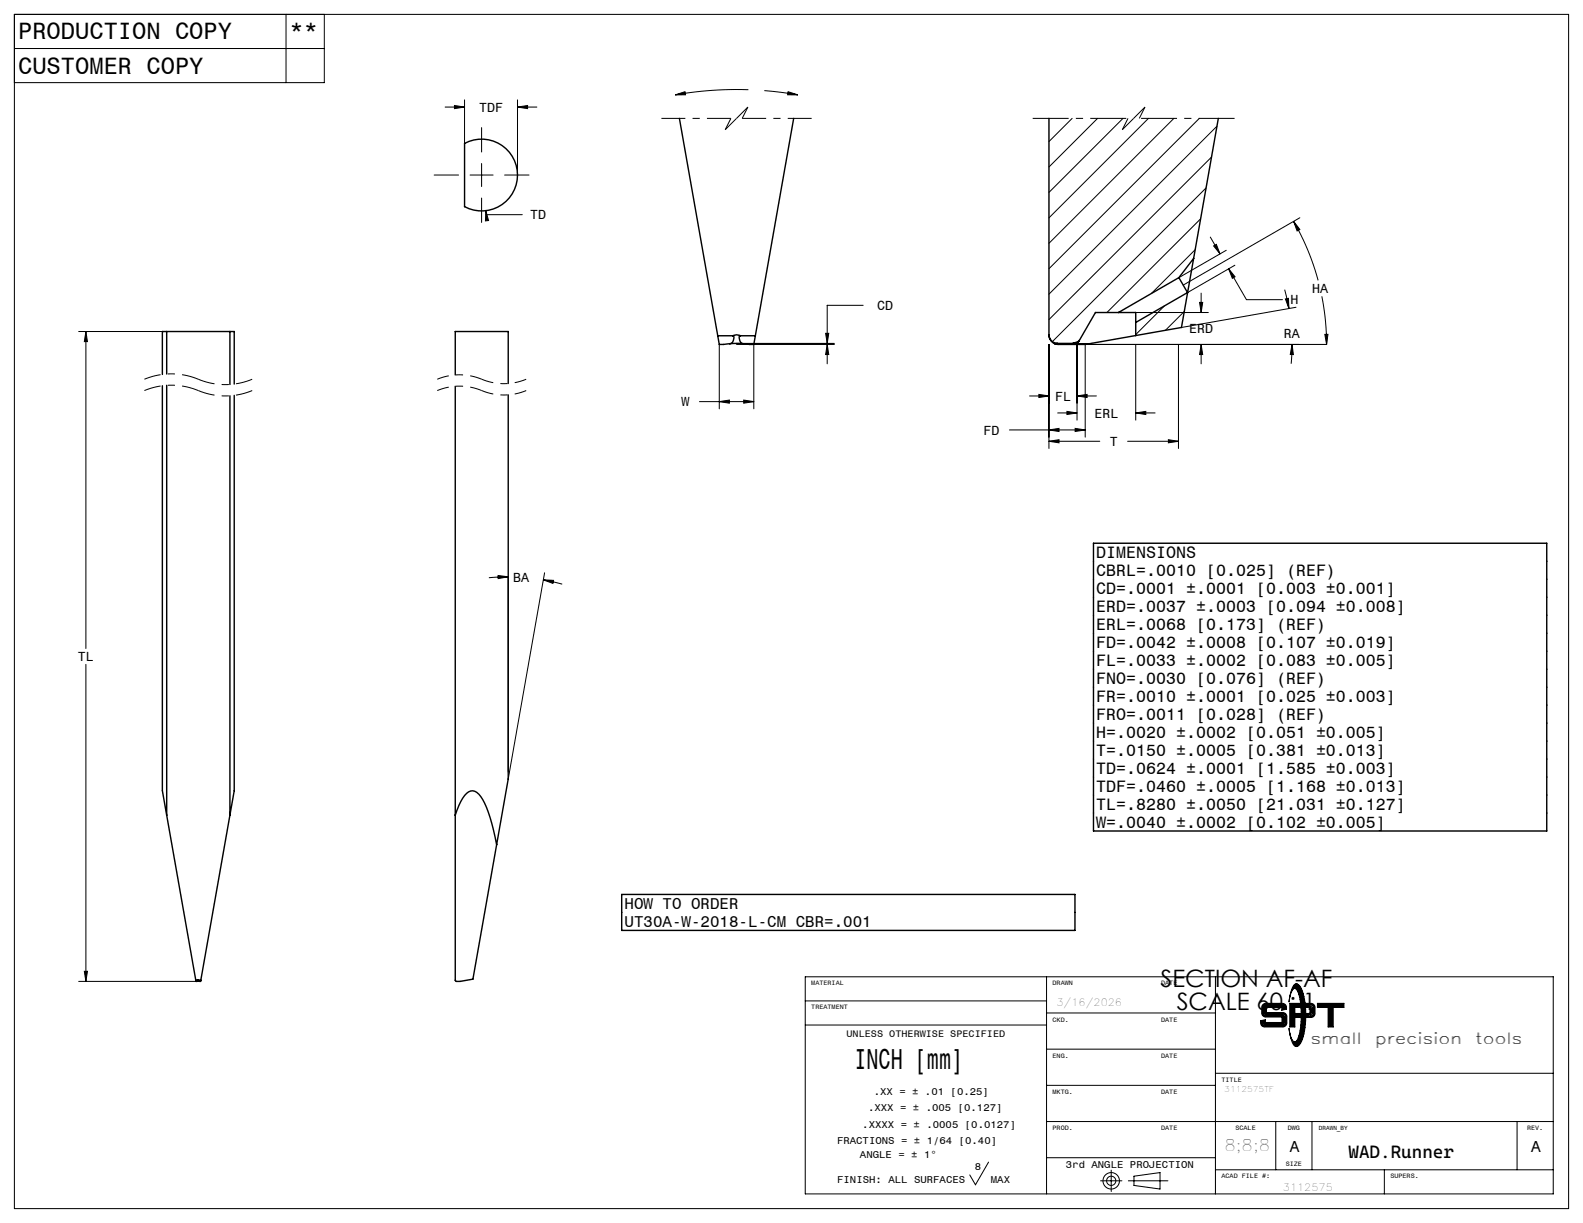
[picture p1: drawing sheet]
<svg xmlns="http://www.w3.org/2000/svg" width="279mm" height="216mm" viewBox="0 0 279 216" stroke-linecap="round" stroke-linejoin="round" font-family="sans-serif">
<g fill="none" stroke="#000" stroke-width=".25">
<path d="M82 25.3a6.3 6.3 0 0 1 9.3 5.6 6.3 6.3 0 0 1-9.3 5.6zM119.9 20.9l6.8 38.4M140.1 20.9l-6.8 38.4M185.1 20.9v38.2M215 20.9l-4.3 24.7M29.4 58.5h-.7v7.6M29.4 58.5v7.5M29.4 58.5h11.2M40.6 58.5h.7v9.3M40.6 58.5v9.4M126.7 59.3l.3 1.5 1.8-.1M126.7 59.3h2.6"/>
<path d="M129.3 59.3h.1a1.01 1.01 0 0 1-.3 1.3l-.3 .1M130.7 59.3h-.2a1.04 1.04 0 0 0 .7 1.4M130.7 59.3a1.44 1.44 0 0 0-1.4 0M130.7 59.3h2.6M133.3 59.3l-.3 1.5-1.8-.1M185.1 59.1a1.52 1.52 0 0 0 1.6 1.5M185.1 59.1v.2a1.68 1.68 0 0 0 .9 1.3l.2 .1M197.4 55.2h3.1v1.7M197.4 55.2h-4.1l-3.1 5.4M200.5 56.9v2.3M208.1 49l1.5 2.7M208.1 49l-10.7 6.2"/>
<path d="M209.6 51.7l-9.1 5.2M209.6 51.6v.1M209.6 51.6l-1.1 6.2-16.4 2.9M210.7 45.6l-1.1 6M210.7 45.6l-2.6 3.4M28.7 68.1v71.5l.7 4.3M29.4 68v75.9M40.6 69.9v74M41.3 69.8v69.8l-.7 4.3M80.4 66.2v-7.7h9.3v9.2M80.4 68.2v104.8l.1 .2 .7 .1 2.3-.4 4.2-23.8M89.7 69.7v67.8l-2 11.6"/>
<path d="M128.8 60.7h2.4M186.2 60.7l.6 .1h4.7l.6-.1M186.7 60.6l-.5 .1M186.7 60.6h3.5M189.4 60.6h.1M190.2 60.6l1.9 .1M190.4 60.3l-1 .3M193 95.9h80v50.8h-80zM29.4 143.9l5.2 29.1M40.6 143.9l-5.2 29.1M80.4 143.9l.9-2.4a2.66 2.66 0 0 1 2.1-1.9 3.2 3.2 0 0 1 2.1 2.2l1.3 3.6 .9 3.7M109.7 157.9h80v6.3h-80z"/>
<path d="M34.6 173v.3l.2-.1M34.6 173h.3M34.8 173.2h.4M34.9 173l-.1 .2M35.1 173l.1 .2M35.1 173h-.2M35.1 173h.3M35.4 173v.3l-.2-.1"/>
</g>
<g fill="none" stroke="#000" stroke-width=".18">
<path d="M2.5 8.6h54.7M2.5 2.5h274.4v210.9h-274.4zM50.5 2.5v12.1M57.2 2.5v12.1h-54.7M78.6 18.9h3.4M80.2 18.6l1.8 .3-1.8 .3zM82 17.6v7.7M91.3 17.6v13.3M91.3 18.9h3.5M91.3 18.9l1.8-.3v.6zM119.2 16.7l1.7-.5 .1 .5zM132.1 15.8a62.3 62.3 0 0 0-12.9 .9"/>
<path d="M134.9 16l5.9 .7M139.1 16.2l1.7 .5h-1.8zM76.6 30.9h4.3M83 30.9h4M85 22.5v4.3M85 28.9v4M85 35v4.3M85.7 37.2l.1 .7h6.4M85.7 37.2l.5 1.7-.5 .1zM89.1 30.9h4.3M189.2 20.9l-4.1 4.1M193.7 20.9l-8.6 8.6"/>
<path d="M198.2 20.9l-13.1 13.1M202.7 20.9l-17.6 17.6M207.2 20.9l-22.1 22.1M211.7 20.9l-26.6 26.5M211.9 38.6l-16.5 16.6M212.9 33.2l-27.2 27.1M213.8 27.7l-28.7 28.7M214.8 22.3l-29.7 29.6M228.3 39.1l1.1 1.4-.5 .3zM228.3 39.1a43.5 43.5 0 0 1 4.3 10.4M229.4 38.4l-20.6 11.9M13.9 58.5h27.4"/>
<path d="M15.2 58.5v56M15.2 58.5l.2 1.8h-.5zM145.7 58.8h.6l-.3 1.8zM152.3 53.9h-6.3v6.7M190.6 60l-.4 .3M200.5 55.2h12.8M205.5 54l-5 5.1M209 55l-3.3 3.3M210.9 44.1l-7.7 7.7M211.7 53.4h.6l-.3 1.8zM212 51.7v3.5M213.6 41.9l1.7 2.9"/>
<path d="M214.2 43.4l.5-.3 .6 1.7zM216.4 44.2l-8.3 4.8M216.9 47.5l3.1 5.4h6.3M216.9 47.5l1.1 1.4-.5 .2zM218 46.8l-8.4 4.8M226.7 51.1l.8 3.4M226.9 52.8l.5-.1 .1 1.8zM228.7 54.2l-20.2 3.6M233.3 52.3a43.4 43.4 0 0 1 .8 8.5M233.8 59h.6l-.3 1.8zM123.5 70.9h9.5M127 60.8v11.4"/>
<path d="M127 70.9l1.7-.3v.6zM130 60.8h17.3M130 60.6h17.3M131.3 70.6l1.7 .3-1.7 .3zM133 60.8v11.4M146 60.8v3.4M146 60.8l.3 1.8h-.6zM178.2 75.9h13.3M181.7 69.9h3.4M183.4 69.6l1.7 .3-1.7 .3zM185.1 60.8v18.4M185.1 77.9h9"/>
<path d="M185.1 75.9l1.8-.3v.6zM185.1 77.9l1.8-.3v.6zM186.7 72.9h3.4M188.3 72.6l1.8 .3-1.8 .3zM189.8 75.6l1.7 .3-1.7 .3zM190.1 60.8v13.4M190.1 69.9h3.4M190.1 69.9l1.8-.3v.6zM199 77.9h9M200.5 60.8v13.4M200.5 72.9h3.4M200.5 72.9l1.7-.3v.6z"/>
<path d="M206.2 77.6l1.8 .3-1.8 .3zM208 60.8v18.4M212 60.8v3.4M212 60.8l.3 1.8h-.6zM228 60.8l.3 1.8h-.6zM228 60.8l-.1 3.4M234.1 60.8h-42.6v16.4M15.2 117.3v56M87.9 101.6l1.8 .2-1.8 .3zM89.7 101.8v34.5M89.7 101.8l-3.4 .2M95.9 102.4l1.8 .1-.1 .5z"/>
<path d="M95.9 102.4l3.3 .7M96.1 101.1l-6.4 36.4M13.9 173.3h21.1M14.9 171.5h.5l-.2 1.8zM142.1 172.4h132.1v38.4h-132.1zM142.1 176.7h42.6M184.7 172.4v38.4M184.7 178.8h29.8M214.5 172.4v38.4M222.9 177.3l.5-.2h2.9a.79 .79 0 0 1 .8 1l-.9 .2v-.5h-2.7v.9h2.9a.72 .72 0 0 1 .7 .8v1.1a.72 .72 0 0 1-.7 .7h-3.2a.72 .72 0 0 1-.7-.7v-.4l.8-.2v.5h3v-1h-2.9a.72 .72 0 0 1-.7-.7v-1.1zM223 177.4l.4-.1h2.9a.61 .61 0 0 1 .6 .7l-.5 .2v-.5h-3v1.2h3a.58 .58 0 0 1 .6 .6v1.1a.58 .58 0 0 1-.6 .5h-3.2a.64 .64 0 0 1-.6-.8l.6-.1v.4h3.2v-1.2h-3a.58 .58 0 0 1-.6-.6v-1.1zM223.1 177.6l.3-.2h2.9l.3 .1 .2 .4-.3 .1v-.5h-3.3v1.5l3.4 .1 .2 .4-.1 1.4-.3 .1h-3.2l-.3-.1-.1-.5h.3v.4h3.5v-1.5l-3.4-.1-.2-.4z"/>
<path d="M223.1 177.8v1.1M223.4 179.1h3M226.6 177.7l.1 .2M226.7 179.4v1.3M227.6 177.1h1.9v.7h-1v1.1h1.1v.7h-1.1v1.7h-.9zM227.8 177.3h1.5l.1 .4h-1v1.4h1v.4h-1v1.6h-.6zM227.9 177.4h1.3v.1h-.9v1.7h1v.1h-1v1.7h-.4zM228.1 177.5v3.4M228.4 173.8a.69 .69 0 0 1 1.1 .5 13.7 13.7 0 0 1 0 9.9 .73 .73 0 0 1-.7 .6 .73 .73 0 0 1-.7-.7l-.3-.9-.3-1.6a3 3 0 0 0 1 2.3h.1a3.3 3.3 0 0 0 .9-2.4 12.8 12.8 0 0 0-.6-6.8 .45 .45 0 0 0-.5-.2 .45 .45 0 0 0-.4 .4l-.5 2 .5-2.2zM228.5 174a.51 .51 0 0 1 .6-.1 .51 .51 0 0 1 .3 .4 13.5 13.5 0 0 1 0 9.8l-.3 .4a.47 .47 0 0 1-.5 .1 .47 .47 0 0 1-.3-.4l-.1-.2a.67 .67 0 0 0 1-.6 14.4 14.4 0 0 0-.1-8.6 .6 .6 0 0 0-.9-.4zM228.6 174.1a1.91 1.91 0 0 1 1.1 1.8 15 15 0 0 1-.3 7.7l-.4 .5-.4 .2M228.8 174l-.3 .2a1.65 1.65 0 0 1 1.1 1.6 14.2 14.2 0 0 1-.4 7.9l-.3 .4-.4 .1 .3 .3"/>
<path d="M228.8 174h.1M228.8 174l.4 .2a8.5 8.5 0 0 1 1 5 8.5 8.5 0 0 1-1 5l-.4 .3M230.4 177.1h1a.72 .72 0 0 1 .7 .7v1.1a.72 .72 0 0 1-.7 .7h-.8v-.7l.5-.1 .1-.7-.2-.2-.5-.1zM230.6 177.3h.8a.58 .58 0 0 1 .6 .5v1.1a.58 .58 0 0 1-.6 .6h-.7v-.4l.4-.1 .2-.2v-.7l-.1-.4h-.6zM230.8 177.4h.7l.3 .4v1.3l-.3 .2h-.6v-.1l.3-.1 .3-.2v-1a.58 .58 0 0 0-.7-.4zM231.4 177.6l.3 .2v1.2l-.3 .2M232.5 177.1h4.7v.7h-1.9v3.5h-.9v-3.5h-1.9zM232.7 177.3h4.4v.4h-1.9v3.4h-.6v-3.4h-1.9zM232.8 177.4h4.1v.1h-1.9v3.5h-.3v-3.5h-1.9zM234.9 177.6v3.3M142.1 181h42.6M184.7 191.6h29.8"/>
<path d="M184.7 198h89.5M184.7 185.2h29.8M214.5 189.5h59.7M222.9 180.5v.2M223.2 180.9h3.2M225.2 198v8.5M228.8 184.5h.1M231.6 198v8.5M267.8 198v8.5M174.5 205.2l-2.3 4-1-1.8M184.7 204.4h29.8M194.2 208.5h3.8"/>
<path d="M196.1 206.6v3.7M199.2 208.5h6.9M200.1 207.6l4.6-.6v2.9l-4.6-.6zM214.5 206.5h59.7M244.3 206.5v4.3"/>
<circle cx="196.1" cy="208.5" r=".81"/>
<circle cx="196.1" cy="208.5" r="1.45"/>
</g>
<path d="M85 68.9a10.2 10.2 0 0 0-7.8 0M85 66.9a10.2 10.2 0 0 0-7.8 0M92.9 68.9a10.2 10.2 0 0 1-7.9 0M92.9 66.9a10.2 10.2 0 0 1-7.9 0" fill="none" stroke="#000" stroke-width=".18" stroke-dasharray="6.3 1.3 1.3 1.3" stroke-dashoffset="4.2" stroke-linecap="butt"/>
<path d="M35 68.9a12.4 12.4 0 0 0-9.5 0M35 66.9a12.4 12.4 0 0 0-9.5 0M44.5 68.9a12.4 12.4 0 0 1-9.5 0M44.5 66.9a12.4 12.4 0 0 1-9.5 0" fill="none" stroke="#000" stroke-width=".18" stroke-dasharray="6.3 1.3 1.3 1.3" stroke-dashoffset="3.4" stroke-linecap="butt"/>
<path d="M129 20.9h-12.3M143.3 20.9h-12.3" fill="none" stroke="#000" stroke-width=".18" stroke-dasharray="6.3 1.3 1.3 1.3" stroke-dashoffset="2.1" stroke-linecap="butt"/>
<path d="M132 18.9l-2 2M202.1 18.9l-2 2M128 22.9l1-2M130 20.9l-2 2M131 20.9l1-2M198.1 22.9l1-2M200.1 20.9l-2 2M201.1 20.9l1-2" fill="none" stroke="#000" stroke-width=".18" stroke-dasharray="6.3 1.3 1.3 1.3" stroke-linecap="butt"/>
<path d="M199.1 20.9h-17.1M218.2 20.9h-17.1" fill="none" stroke="#000" stroke-width=".18" stroke-dasharray="6.3 1.3 1.3 1.3" stroke-dashoffset="-.3" stroke-linecap="butt"/>
<path d="M95.9 102.4l1.8 .1-.1 .5zM87.9 101.6l1.8 .2-1.8 .3zM15.2 58.5l.2 1.8h-.5zM14.9 171.5h.5l-.2 1.8zM85.7 37.2v1.8l.5-.1zM91.3 18.9l1.8-.3v.6zM80.2 18.6l1.8 .3-1.8 .3zM131.3 70.6l1.7 .3-1.7 .3zM127 70.9l1.7-.3v.6zM119.2 16.7h1.8l-.1-.5zM139.1 16.2l-.1 .5h1.8zM146 60.8l.3 1.8h-.6zM145.7 58.8h.6l-.3 1.8zM185.1 75.9l1.8-.3v.6zM189.8 75.6l1.7 .3-1.7 .3zM228 60.8l.3 1.8h-.6zM226.9 52.8l.5-.1 .1 1.8zM206.2 77.6l1.8 .3-1.8 .3zM185.1 77.9l1.8-.3v.6zM211.7 53.4h.6l-.3 1.8zM212 60.8l.3 1.8h-.6zM200.5 72.9l1.7-.3v.6zM188.3 72.6l1.8 .3-1.8 .3zM190.1 69.9l1.8-.3v.6zM183.4 69.6l1.7 .3-1.7 .3zM214.2 43.4l.5-.3 .6 1.7zM216.9 47.5l1.1 1.4-.5 .2zM233.8 59h.6l-.3 1.8zM228.3 39.1l1.1 1.4-.5 .3z" fill="#000"/>
<text font-size="5.1" x="150.8" y="188.8">INCH [mm]</text>
<g font-size="4.2">
<text x="3.2" y="6.8">PRODUCTION COPY</text>
<text x="51.1" y="6.8">**</text>
<text x="3.2" y="13">CUSTOMER COPY</text>
<text x="204.8" y="174.2">SECTION AF-AF</text>
<text x="207.7" y="178.3">SCALE 60 : 1</text>
</g>
<text font-size="3.2" x="238" y="204.5">WAD.Runner</text>
<g font-size="2.9">
<text x="193.5" y="98.6">DIMENSIONS</text>
<text x="193.5" y="101.7">CBRL=.0010 [0.025] (REF)</text>
<text x="193.5" y="104.9">CD=.0001 ±.0001 [0.003 ±0.001]</text>
<text x="193.5" y="108.1">ERD=.0037 ±.0003 [0.094 ±0.008]</text>
<text x="193.5" y="111.3">ERL=.0068 [0.173] (REF)</text>
<text x="193.5" y="114.4">FD=.0042 ±.0008 [0.107 ±0.019]</text>
<text x="193.5" y="117.6">FL=.0033 ±.0002 [0.083 ±0.005]</text>
<text x="193.5" y="120.8">FNO=.0030 [0.076] (REF)</text>
<text x="193.5" y="124">FR=.0010 ±.0001 [0.025 ±0.003]</text>
<text x="193.5" y="127.1">FRO=.0011 [0.028] (REF)</text>
<text x="193.5" y="130.3">H=.0020 ±.0002 [0.051 ±0.005]</text>
<text x="193.5" y="133.5">T=.0150 ±.0005 [0.381 ±0.013]</text>
<text x="193.5" y="136.6">TD=.0624 ±.0001 [1.585 ±0.003]</text>
<text x="193.5" y="139.8">TDF=.0460 ±.0005 [1.168 ±0.013]</text>
<text x="193.5" y="143">TL=.8280 ±.0050 [21.031 ±0.127]</text>
<text x="193.5" y="146.2">W=.0040 ±.0002 [0.102 ±0.005]</text>
</g>
<g font-size="2.8">
<text x="110.2" y="160.5">HOW TO ORDER</text>
<text x="110.2" y="163.7">UT30A-W-2018-L-CM CBR=.001</text>
<text x="231.4" y="184.3">small</text>
<text x="242.8" y="184.3">precision</text>
<text x="260.5" y="184.3">tools</text>
<text x="216.1" y="203.3">8;8;8</text>
<text x="227.7" y="203.3">A</text>
<text x="270.3" y="203.3">A</text>
</g>
<g font-size="2.3">
<text x="84.6" y="19.7">TDF</text>
<text x="93.6" y="38.7">TD</text>
<text x="227.8" y="53.7">H</text>
<text x="231.6" y="51.7">HA</text>
<text x="154.8" y="54.7">CD</text>
<text x="209.9" y="58.8">ERD</text>
<text x="226.6" y="59.7">RA</text>
<text x="120.3" y="71.7">W</text>
<text x="186.2" y="70.7">FL</text>
<text x="173.6" y="76.7">FD</text>
<text x="193.2" y="73.7">ERL</text>
<text x="195.9" y="78.7">T</text>
<text x="90.6" y="102.7">BA</text>
<text x="13.7" y="116.7">TL</text>
</g>
<g font-size="1.8">
<text x="186.5" y="177.6">3/16/2026</text>
<text x="153.2" y="196.2">.XXX = ± .005 [0.127]</text>
<text x="154.2" y="193.3">.XX = ± .01 [0.25]</text>
<text x="147.7" y="201.9">FRACTIONS = ± 1/64 [0.40]</text>
<text x="152.2" y="199">.XXXX = ± .0005 [0.0127]</text>
<text x="147.8" y="208.8">FINISH: ALL SURFACES</text>
<text x="151.8" y="204.5">ANGLE = ± 1°</text>
<text x="172.1" y="206.5">8</text>
<text x="174.9" y="208.8">MAX</text>
<text x="188.1" y="206.2">3rd ANGLE PROJECTION</text>
<text x="226.4" y="210.2">3112575</text>
</g>
<text font-size="1.7" x="149.4" y="183">UNLESS OTHERWISE SPECIFIED</text>
<text font-size="1.4" x="216.1" y="192.8">3112575TF</text>
<g font-size="1.1">
<text x="143.2" y="173.9">MATERIAL</text>
<text x="185.8" y="173.9">DRAWN</text>
<text x="204.9" y="173.9">DATE</text>
<text x="143.2" y="178.2">TREATMENT</text>
<text x="185.8" y="180.3">CKD.</text>
<text x="204.9" y="180.3">DATE</text>
<text x="185.8" y="186.7">ENG.</text>
<text x="204.9" y="186.7">DATE</text>
<text x="215.6" y="191">TITLE</text>
<text x="185.8" y="193.1">MKTG.</text>
<text x="204.9" y="193.1">DATE</text>
<text x="185.8" y="199.5">PROD.</text>
<text x="204.9" y="199.5">DATE</text>
<text x="218.1" y="199.5">SCALE</text>
<text x="227.3" y="199.5">DWG</text>
<text x="232.8" y="199.5">DRAWN_BY</text>
<text x="269.5" y="199.5">REV.</text>
<text x="215.6" y="208">ACAD FILE #:</text>
<text x="226.9" y="205.9">SIZE</text>
<text x="245.4" y="208">SUPERS.</text>
</g>
</svg>
